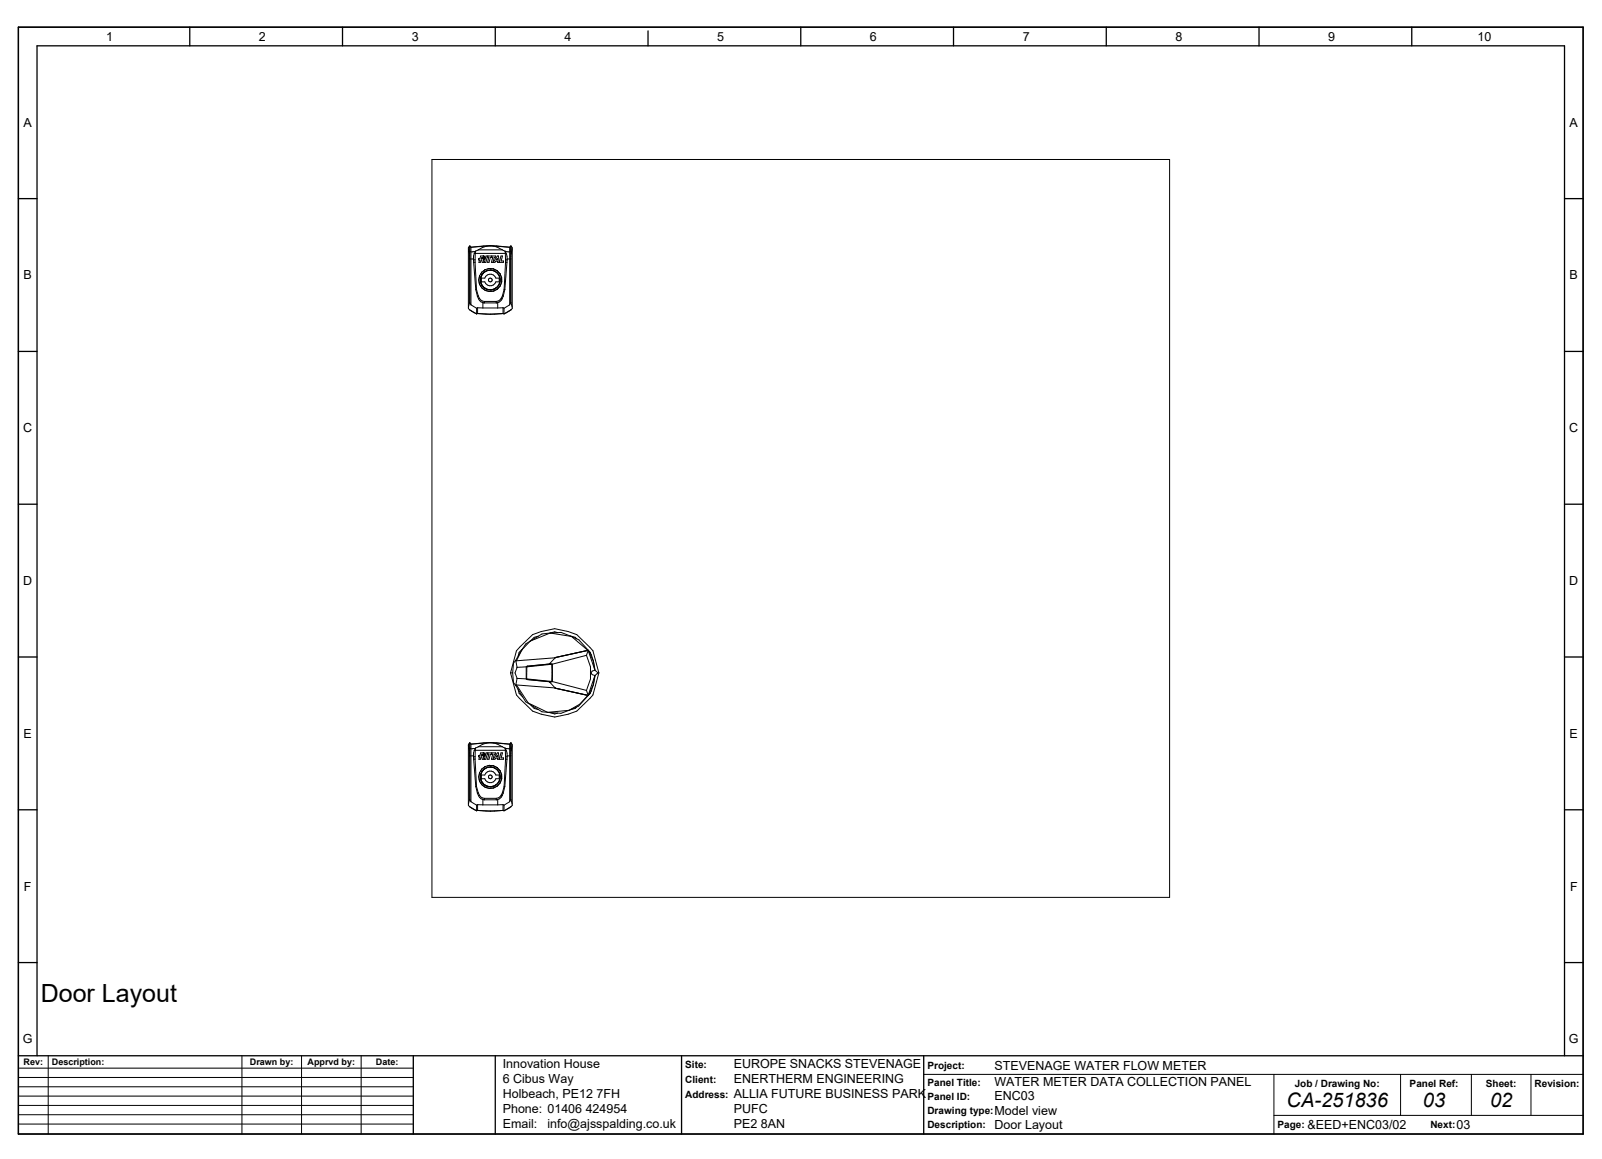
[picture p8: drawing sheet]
<svg xmlns="http://www.w3.org/2000/svg" width="430mm" height="311mm" viewBox="0 0 430 311" stroke-linecap="round" stroke-linejoin="round" font-family="sans-serif">
<g fill="none" stroke="#000" stroke-width=".35">
<path d="M4.9 7.3h420v297h-420zM50.9 7.3v5M91.9 7.3v5M132.9 7.3v5M173.9 8.3v4M214.9 7.3v5M255.9 7.3v5M296.9 7.3v5M337.9 7.3v5M378.9 7.3v5M4.9 53.3h5M419.9 53.3h5"/>
<path d="M4.9 94.3h5M419.9 94.3h5M4.9 135.3h5M419.9 135.3h5M4.9 176.3h5M419.9 176.3h5M4.9 217.3h5M419.9 217.3h5M4.9 258.3h5M419.9 258.3h5M4.9 283.3h420M9.9 283.3v-271h410v271"/>
<path d="M110.9 283.3v21M132.9 283.3v21M182.9 283.3v21M247.9 283.3v21"/>
</g>
<g fill="none" stroke="#000" stroke-width=".27">
<path d="M115.9 42.8h198v198h-198zM125.7 66.7l.2 .8M125.9 67.5l.1 .6M126 66.1l-.3 .4v16.3l.3 .3M126 66.1v2M126 67.4l-.1 .1M126 67.4l.4 .2 1.2-.1M126 68.1v1.4M126 69.5v11.7M126 69.5h1.1M126.1 67.4h-.1M126.1 66.1h-.1"/>
<path d="M126.2 66v15.3M126.2 66l-.2 .1M126.2 66l.2 .3M126.4 66.3v15.5M127.1 69.5v.2M127.1 69.7v.7M127.1 70.4l.6 7.3M127.5 70.4h-.4M127.5 70.4l.4 7.3M127.5 69.7v.7M127.5 69.7h-.4M127.6 67.5l-.5 1.1v.9"/>
<path d="M127.6 68l-.1 1.7M127.6 68h8M127.6 67.4v.1M127.6 67.4v.6M127.7 77.7l.4 1.8M127.9 77.7l.5 1.7M127.9 77.7h-.2M128.1 79.5l.3 .7M128.4 79.4l.3 .7M128.4 79.4l-.3 .1M128.4 67l-.8 .4M128.4 67h6.4"/>
<path d="M128.5 75.1l.2 1.1M128.7 74l-.2 1.1M128.7 74h.1M128.7 76.2l.6 1M129 75.6l.3 .9 .5 .6M129 75.6l.3 .9M129 74.7v.9M129.2 74.6h.9a1.57 1.57 0 0 1 1.5-1 1.57 1.57 0 0 1 1.5 1h.9v.4v.6h-.9a1.57 1.57 0 0 1-1.5 1.1 1.57 1.57 0 0 1-1.5-1.1h-.9zM129.3 73.8l.5-.6-.5 .5-.3 .9v1M129.3 73.8l-.3 .9M129.3 76.5l.3 .4M129.3 73.1l-.3 .5"/>
<path d="M129.3 73l-.6 1M129.3 77.2l.9 .7M129.3 73v.1M129.3 76.4l.6 .7M129.6 69.1h-.3l-.1 .3 .4-.1M129.6 69.1h.1M129.6 76.9h.1M129.7 69.1h.1M129.7 68.7h-.7l-.2 .7h-.4v.4h.3l-.2 .6h.4l.2-.6h.2l.1 .6h.5l-.2-.7 .1-.1M129.7 68.7h.1M129.7 69.3h-.1M129.7 69.1v.2"/>
<path d="M129.8 68.7l.1 .1M129.8 68.7h.1M129.9 77.2l.8 .4M129.9 73.1l-.6 .7M129.9 77.2l.6 .3M129.9 77.2l.5 .3M129.9 68.8h.1M130 68.8l.1 .2M130 69.5l-.2 .1M130 69.5h.1M130.1 69.3l-.1 .2M130.1 69v.1"/>
<path d="M130.1 69.1v.2M130.2 72.4l-.6 .4M130.2 72.4h.1M130.2 72.4l-.9 .7M130.2 77.9l1.1 .3M130.5 68.7h.4l-.5 1.7h-.4zM130.5 72.7l-.6 .4M130.7 72.6l-.8 .5M130.7 77.6l.9 .2M130.7 77.6l.7 .2M130.7 77.6l.6 .2M131 68.7h1l-.1 .4h-.3l-.3 1.3h-.4l.3-1.3h-.3z"/>
<path d="M131.3 72.1l-.5 .1M131.3 72.1l-1.1 .3M131.3 72.1l1.2 .1M131.4 72.5l-.7 .1M131.6 65.9l-5.2 .4M131.6 65.9l-2.1 .5-1.1 .6M131.6 65.9l1.8 .4 1.4 .7M131.6 65.9l5.2 .4M131.6 72.5a2.67 2.67 0 0 1 2.7 2.6 2.67 2.67 0 0 1-2.7 2.7M131.6 72.5h.1M131.6 72.5l-.9 .2-.8 .4-.6 .7M131.6 72.5l-.9 .1"/>
<path d="M131.7 72.5l.6 .1M132.1 68.7h.9l-.1 .4h-.2l-.4 1.3h-.4l.4-1.3h-.3zM132.3 77.7h-.1M132.3 77.7l-.6 .1 .5-.1M132.5 78.1l-1.2 .1M132.5 72.2l1 .5M132.6 72.7l.5 .3M133.1 77.3h.1M133.1 77.3l-.5 .3M133.4 73.2l.4 .4M133.5 77.6l-1 .5M133.5 72.7l.7 .8"/>
<path d="M133.5 69.3v.4h-.3zM133.8 76.6l-.4 .5M133.9 76.4l-.6 .7-.8 .5-.9 .2M134 73.9l.2 .6M134 70.4l-.2-1.7h-.3l-1.1 1.7h.4l.2-.3h.5v.3h1.6v-.4h-.6l.4-1.3h-.4l-.5 1.7M134.2 75.8l-.2 .5M134.2 74.8v.6M134.2 76.8l-.7 .8M134.2 73.5l.4 1.1M134.6 74.6v1.1M134.6 75.7l-.4 1.1M134.8 67l.8 .4"/>
<path d="M134.9 79.4l-.4 .7M134.9 79.4l.2 .1M135.1 79.5l-.3 .7M135.3 77.7l-.4 1.7M135.3 77.7h.2M135.5 77.7l-.4 1.8M135.6 67.4v.6M135.6 67.4v.1M135.6 68l.1 1.7M135.6 67.5l.5 1.3v.7M135.6 67.5h1.7M135.7 69.7v.7"/>
<path d="M135.7 69.7h.4M135.7 70.4l-.4 7.3M135.7 70.4h.4M136.1 70.4l-.6 7.3M136.1 69.7v.7M136.1 69.5h1.1M136.1 69.5v.2M136.8 66.3v15.5M137.1 66v15.3M137.1 66l-.3 .3M137.1 66l.1 .1M137.1 67.4h.1"/>
<path d="M137.1 66.1h.1M137.2 69.5v11.7M137.2 66.1v2M137.2 66.1l.3 .4v16.3l-.3 .3M137.2 68.1v1.4M137.3 67.5l-.1 .6M137.5 66.7l-.2 .8M126 83.1l1.9 1.1M126 81.2l-.3 1.2M126 81.2l.2 .1M126.2 81.3l.2 .5M126.4 81.8l1.5 .9"/>
<path d="M127.9 82.7v1.5M128.2 82.6v1.5M128.2 82.6l-.3 .1M128.2 84.1l3.4 .2M128.2 82.6h1.4M128.2 84.1l-.3 .1M128.4 80.2l.7 .8 .5 .2M128.7 80.1l.8 .7 .5 .1M128.7 80.1l-.3 .1M129.6 81.2v1.4M129.6 81.2l.4 .1M129.6 82.6h4"/>
<path d="M130 80.9v.4M130 80.9h3.2M130 81.3h3.2M133.2 80.9v.4M133.6 81.2v1.4M133.6 81.2l-.4 .1M134.5 80.1l-.8 .7-.5 .1M134.5 80.1l.3 .1M134.8 80.2l-.7 .8-.5 .2M135 82.6v1.5M135 84.1l-3.4 .2M135 82.6h-1.4"/>
<path d="M135 82.6l.3 .1M135 84.1l.3 .1M135.3 82.7v1.5M136.8 81.8l-1.5 .9M137.1 81.3l-.3 .5M137.2 81.2l-.1 .1M137.2 81.2l.3 1.2M137.2 83.1l-1.9 1.1M138.4 177.2l-.6 .7-.2 2.7M138.4 177.2l.2 .1M138.4 177.2l.4 1.9M138.8 179.1l-.6 1.5 .6 1.4"/>
<path d="M140.1 174.4l-1.7 2.8M140.1 174.4l-1.5 2.9M140.2 174.2l-.9 .8-.2 1.1M141.2 178.9l-2.4 .2M141.2 178.9v3.3M141.4 178.9v3.3M141.5 178.8l-.3 .1M141.5 178.8v.1M142.3 172l-1.2 .8-1 1.6M142.3 172l-2.2 2.4M144.5 170.7l-1.1 .3-1 1M147.4 178.2l-5.9 .6"/>
<path d="M147.4 178.2h.1M147.6 178.2v-.2l.7 .2M147.7 169.9l-2.2 .2-3.2 1.9M147.7 169.9l-5.4 2.1M147.7 169.9l2.9-.2 2.8 1.1M147.7 169.9l5.7 .9M148.1 178.2l-6.4 .6-.3 .1M148.1 178.2l-6.7 .7M148.1 178.2v4.7M148.3 178.2v4.7M149 176.5l-10.4 .8M149 176.5l-1.6 1.7"/>
<path d="M149.1 176.5h-.1M149.1 176.4v.1M149.1 176.4h-.1M149.7 169.8l-.8-.3-1.2 .4M153.1 170.7l1.3 .3 .4 .4M153.4 170.8l2 .9 2.5 2.8M153.4 170.8l4.5 3.7M157.4 175.8l-9.1 2.4M157.4 175.8l1.1 3.1v3.3l-1.1 3.1M157.9 174.5l-8.9 1.9M157.9 174.5l-.5 1.3M157.9 174.5l1.8 5.3"/>
<path d="M157.9 174.5l1.4 2.9M157.9 174.5l.8 1.1 .6 1.8M157.9 174.5l.6 .9M159.3 177.4l.3 2.2M159.3 177.4l.4 2.5M159.7 179.8l-.8 .3-.2 .4 .2 .5 .8 .3M159.7 179.8l.8 .8M126 199.4l-.3 .4v16.3l.3 .4M126 199.4v2.1M126.2 199.4h-.2M126.2 199.4v15.2M126.2 199.4l.2 .3"/>
<path d="M126.4 199.7v15.4M131.6 199.3l-5.2 .4M131.6 199.3l-2.1 .5-1.1 .6M131.6 199.3l1.8 .3 1.4 .8M131.6 199.3l5.2 .4M136.8 199.7v15.4M137 180.6l1.6 5.9 .8 .9 3.6 3.4 2.3 .9 3.6 .7 3.6-.7 2.3-.9 3.5-3.4 .9-.9 1.5-5.9M137 180.6l1.6-6 .8-.9 3.6-3.4 2.3-.8 3.6-.8 3.6 .8 2.3 .8 3.5 3.4 .9 .9 1.5 6M137 180.6h.6M137.1 199.4h.1M137.1 199.4v15.2M137.1 199.4l-.3 .3"/>
<path d="M137.2 199.4l.3 .4v16.3l-.3 .4M137.2 199.4v2.1M137.6 180.6l.2 2.6 .6 .7M138.4 183.9l2.7 4.4 4.4 2.7 1.5 .1M138.6 183.8l-.2 .1M138.6 183.8l3.2 4.8 5.2 2.5M138.6 183.8l10.4 .8M138.8 182.1l-.4 1.8M138.8 182v.1M138.8 182l2.4 .2M139 184.9l.3 1.2 1 1M141.2 182.2l.3 .2"/>
<path d="M141.4 182.2l.2 .1 6.5 .6M141.4 182.2l6.7 .7M141.5 182.3v.1M141.5 182.4l5.9 .5M142.4 189.1l1 1 1.1 .3M147.4 191.2l1.5 .4 .8-.2M147.4 182.9h.1M147.4 182.9l1.6 1.7M148.3 182.9l-.7 .2v-.2M148.3 182.9l9.1 2.4M149 184.6v.1M149 184.7l8.9 1.9"/>
<path d="M149.1 184.7h.1M152.7 190.6l-2.1 .8-3.6-.3M152.7 190.6l-5.7 .5M154.8 189.7l-.4 .4-1.3 .3M157.4 185.3l.5 1.3M157.9 186.6l-2.6 2.9-2.6 1.1M157.9 186.6l-2.3 2.4-2.9 1.6M158.5 185.8l-.6 .8M159.3 183.8l-.6 1.8-.8 1M159.3 183.8l-1.4 2.8M159.6 181.5l-.3 2.3M159.7 181.3l-1.8 5.3"/>
<path d="M159.8 181.2l-.5 2.6M160.5 180.6h.2M160.5 180.6l-.8 .7M125.7 200.1l.2 .8M125.9 200.9l.1 .6M126 200.8l-.1 .1M126 201.5v1.3M126 216.5l1.9 1.1M126 214.6l-.3 1.2M126 202.8v11.8M126 214.6h.2M126 202.8h1.1"/>
<path d="M126 200.8h.1M126 200.8l.4 .1 1.2-.1M126.2 214.6l.2 .5M126.4 215.1l1.5 1M127.1 202.8v.3M127.1 203.1v.6M127.1 203.7l.6 7.4M127.5 203.7h-.4M127.5 203.7l.4 7.3M127.5 203.1h-.4M127.5 203.1v.6M127.6 200.8l-.5 1.2v.8"/>
<path d="M127.6 201.3l-.1 1.8M127.6 201.3h8M127.6 200.7v.1M127.6 200.7v.6M127.7 211.1l.4 1.7M127.9 211l.5 1.7M127.9 211l-.2 .1M127.9 216.1v1.5M128.1 212.8l.3 .7M128.2 215.9l-.3 .2M128.2 217.5l3.4 .1M128.2 215.9l1.4 .1"/>
<path d="M128.2 217.5l-.3 .1M128.2 215.9v1.6M128.4 212.7l.3 .7M128.4 212.7l-.3 .1M128.4 200.4l-.8 .3M128.4 200.4h6.4M128.4 213.5l.7 .8 .5 .3M128.5 208.5l.2 1.1M128.7 213.4l.8 .7 .5 .1M128.7 213.4l-.3 .1M128.7 207.4l-.2 1.1M128.7 207.3v.1"/>
<path d="M128.7 209.6l.6 .9M129 208.9l.3 .9M129 208v.9M129 208v.9l.3 .9M129.2 208h.9a1.57 1.57 0 0 1 1.5-1.1 1.57 1.57 0 0 1 1.5 1.1h.9v.3v.7h-.9a1.57 1.57 0 0 1-1.5 1 1.57 1.57 0 0 1-1.5-1h-.9zM129.3 207.1l.5-.6a2.57 2.57 0 0 0 0 3.9M129.3 207.1l-.3 .9M129.3 209.8l.6 .7M129.3 209.8l.3 .4M129.3 206.4l-.3 .6M129.3 206.4l-.6 .9M129.3 210.5l.9 .7"/>
<path d="M129.3 206.4h.1M129.6 214.6h.4M129.6 216h4M129.6 214.6v1.4M129.6 202.4h-.3l-.1 .3h.4M129.6 202.4h.1M129.6 210.2h.1M129.7 202.4h.1M129.7 202h-.7l-.2 .7h-.4v.4h.3l-.2 .6h.4l.2-.6h.2l.1 .6h.5l-.2-.7h.1M129.7 202h.1M129.7 202.6l-.1 .1M129.7 202.5v.1"/>
<path d="M129.8 202l.1 .1M129.8 202h.1M129.9 210.5l.8 .5M129.9 206.4l-.6 .7M129.9 210.5l.6 .4M129.9 210.5l.5 .3M129.9 210.5l.8 .4M129.9 202.1h.1M130 202.1l.1 .2M130 202.9l-.2 .1M130 202.9h.1M130 214.2h3.2"/>
<path d="M130 214.2v.4M130 214.6h3.2M130.1 202.6l-.1 .3M130.1 202.3v.2M130.1 202.5v.1M130.2 205.7l-.6 .5M130.2 205.7h.1M130.2 205.7l-.9 .7M130.2 211.2l1.1 .3M130.5 202h.4l-.5 1.7h-.4zM130.5 206.1l-.6 .3M130.7 206l-.8 .4"/>
<path d="M130.7 211l.9 .1M130.7 206l-.8 .4-.6 .7M130.7 211l.7 .1M130.7 211l.6 .1M131 202h1l-.1 .4h-.3l-.3 1.3h-.4l.3-1.3h-.3zM131.3 205.4l-.5 .1M131.3 205.4l-1.1 .3M131.3 205.4l1.2 .1M131.4 205.8l-.7 .2M131.6 205.8l-.9 .2M131.6 205.8a2.67 2.67 0 0 1 2.6 3.1M131.6 205.8l.9 .2 .8 .4"/>
<path d="M131.6 205.8h.1M131.7 205.8l.6 .1M132.1 202h.9l-.1 .4h-.2l-.4 1.3h-.4l.4-1.3h-.3zM132.3 211h-.1M132.3 211l-.6 .1 .5-.1M132.5 211.4l-1.2 .1M132.5 205.5l1 .5M132.6 210.9l.5-.3zM132.6 206l.5 .3M133.1 210.6h.1M133.2 214.2v.4M133.3 210.5l-.8 .4-.9 .2"/>
<path d="M133.4 206.5l.4 .5M133.5 210.9l-1 .5M133.5 206l.7 .8M133.5 202.6v.5h-.3zM133.6 214.6h-.4M133.6 214.6v1.4M133.8 209.9l-.4 .5M134 207.3l.2 .5M134 203.7l-.2-1.7h-.3l-1.1 1.7h.4l.2-.3h.5v.3h1.6v-.3h-.6l.4-1.4h-.4l-.5 1.7M134.2 209.1l-.2 .6M134.2 208.9l-.3 .9M134.2 208.2v.6"/>
<path d="M134.2 208.9a2.67 2.67 0 0 1-2.6 2.2M134.2 210.1l-.7 .8M134.2 206.8l.4 1.1M134.5 213.4l-.8 .7-.5 .1M134.5 213.4l.3 .1M134.6 209l-.4 1.1M134.6 207.9v1.1M134.8 213.5l-.7 .8-.5 .3M134.8 200.4l.8 .3M134.9 212.7l-.4 .7M134.9 212.7l.2 .1M135 217.5l-3.4 .1"/>
<path d="M135 215.9l-1.4 .1M135 215.9l.3 .2M135 215.9v1.6M135 217.5l.3 .1M135.1 212.8l-.3 .7M135.3 216.1v1.5M135.3 211l-.4 1.7M135.3 211l.2 .1M135.5 211.1l-.4 1.7M135.6 200.7v.6M135.6 200.7v.1M135.6 201.3l.1 1.8"/>
<path d="M135.6 200.8l.5 1.3v.7M135.6 200.8l1.7 .1M135.7 203.1v.6M135.7 203.1h.4M135.7 203.7l-.4 7.3M135.7 203.7h.4M135.9 217.2l-.6 .4M136.1 203.7l-.6 7.4M136.1 203.1v.6M136.1 202.8h1.1M136.1 202.8v.3M136.8 215.1l-1.5 1"/>
<path d="M137.1 214.6l-.3 .5M137.2 214.6h-.1M137.2 202.8v11.8M137.2 214.6l.3 1.2M137.2 216.5l-1.9 1.1M137.2 216.5l-.6 .4M137.2 201.5v1.3M137.3 200.9l-.1 .6M137.5 200.1l-.2 .8M5.1 299.1h105.8M5.1 296.6h105.8M5.1 294.1h105.8"/>
<path d="M5.1 291.6h105.8M5.1 289.1h105.8M5.1 286.6h105.8M12.9 283.3v21M64.9 283.3v21M80.9 283.3v21M96.9 283.3v21M247.9 288.3h177M341.9 299.3h83M341.9 288.3v16M375.9 288.3v11M394.9 288.3v11"/>
<path d="M410.9 288.3v11M5.1 301.6h105.8"/>
<circle cx="131.6" cy="75.1" r=".5"/>
<circle cx="131.6" cy="208.5" r=".5"/>
</g>
<text font-size="6.7" x="10.9" y="268.9">Door Layout</text>
<g font-size="5.4">
<text x="345.4" y="297.1">CA-251836</text>
<text x="382" y="297.1">03</text>
<text x="400" y="297.1">02</text>
</g>
<g font-size="3.4">
<text x="28.5" y="11">1</text>
<text x="69.5" y="11">2</text>
<text x="110.5" y="11">3</text>
<text x="151.5" y="11">4</text>
<text x="192.5" y="11">5</text>
<text x="233.5" y="11">6</text>
<text x="274.5" y="11">7</text>
<text x="315.5" y="11">8</text>
<text x="356.5" y="11">9</text>
<text x="396.6" y="11">10</text>
<text x="6.3" y="34">A</text>
<text x="421.3" y="34">A</text>
<text x="6.3" y="75">B</text>
<text x="421.3" y="75">B</text>
<text x="6.2" y="116">C</text>
<text x="421.2" y="116">C</text>
<text x="6.2" y="157">D</text>
<text x="421.2" y="157">D</text>
<text x="6.3" y="198">E</text>
<text x="421.3" y="198">E</text>
<text x="6.4" y="239">F</text>
<text x="421.4" y="239">F</text>
<text x="6.1" y="280">G</text>
<text x="421.1" y="280">G</text>
<text x="134.9" y="286.6">Innovation House</text>
<text x="196.9" y="286.6">EUROPE SNACKS STEVENAGE</text>
<text x="266.9" y="287">STEVENAGE WATER FLOW METER</text>
<text x="134.9" y="290.6">6 Cibus Way</text>
<text x="196.9" y="290.6">ENERTHERM ENGINEERING</text>
<text x="266.9" y="291.5">WATER METER DATA COLLECTION PANEL</text>
<text x="134.9" y="294.6">Holbeach, PE12 7FH</text>
<text x="134.9" y="298.6">Phone: 01406 424954</text>
<text x="196.9" y="294.6">ALLIA FUTURE BUSINESS PARK</text>
<text x="196.9" y="298.6">PUFC</text>
<text x="266.9" y="299.1">Model view</text>
<text x="266.9" y="295.3">ENC03</text>
<text x="134.9" y="302.6">Email:</text>
<text x="146.9" y="302.6">info@ajsspalding.co.uk</text>
<text x="196.9" y="302.6">PE2 8AN</text>
<text x="266.9" y="303">Door Layout</text>
<text x="350.9" y="303">&amp;EED+ENC03/02</text>
<text x="390.9" y="303">03</text>
</g>
<g font-size="2.7">
<text x="183.9" y="286.7">Site:</text>
<text x="248.9" y="286.8">Project:</text>
<text x="183.9" y="290.7">Client:</text>
<text x="248.9" y="291.4">Panel Title:</text>
<text x="347.5" y="291.7">Job / Drawing No:</text>
<text x="378.4" y="291.7">Panel Ref:</text>
<text x="398.8" y="291.7">Sheet:</text>
<text x="411.9" y="291.7">Revision:</text>
<text x="183.9" y="294.7">Address:</text>
<text x="248.9" y="299">Drawing type:</text>
<text x="248.9" y="295.2">Panel ID:</text>
<text x="248.9" y="302.8">Description:</text>
<text x="342.9" y="302.8">Page:</text>
<text x="383.9" y="302.8">Next:</text>
</g>
<g font-size="2.4">
<text x="6.3" y="285.7">Rev:</text>
<text x="13.9" y="285.7">Description:</text>
<text x="67.1" y="285.7">Drawn by:</text>
<text x="82.6" y="285.7">Apprvd by:</text>
<text x="100.9" y="285.7">Date:</text>
</g>
</svg>
